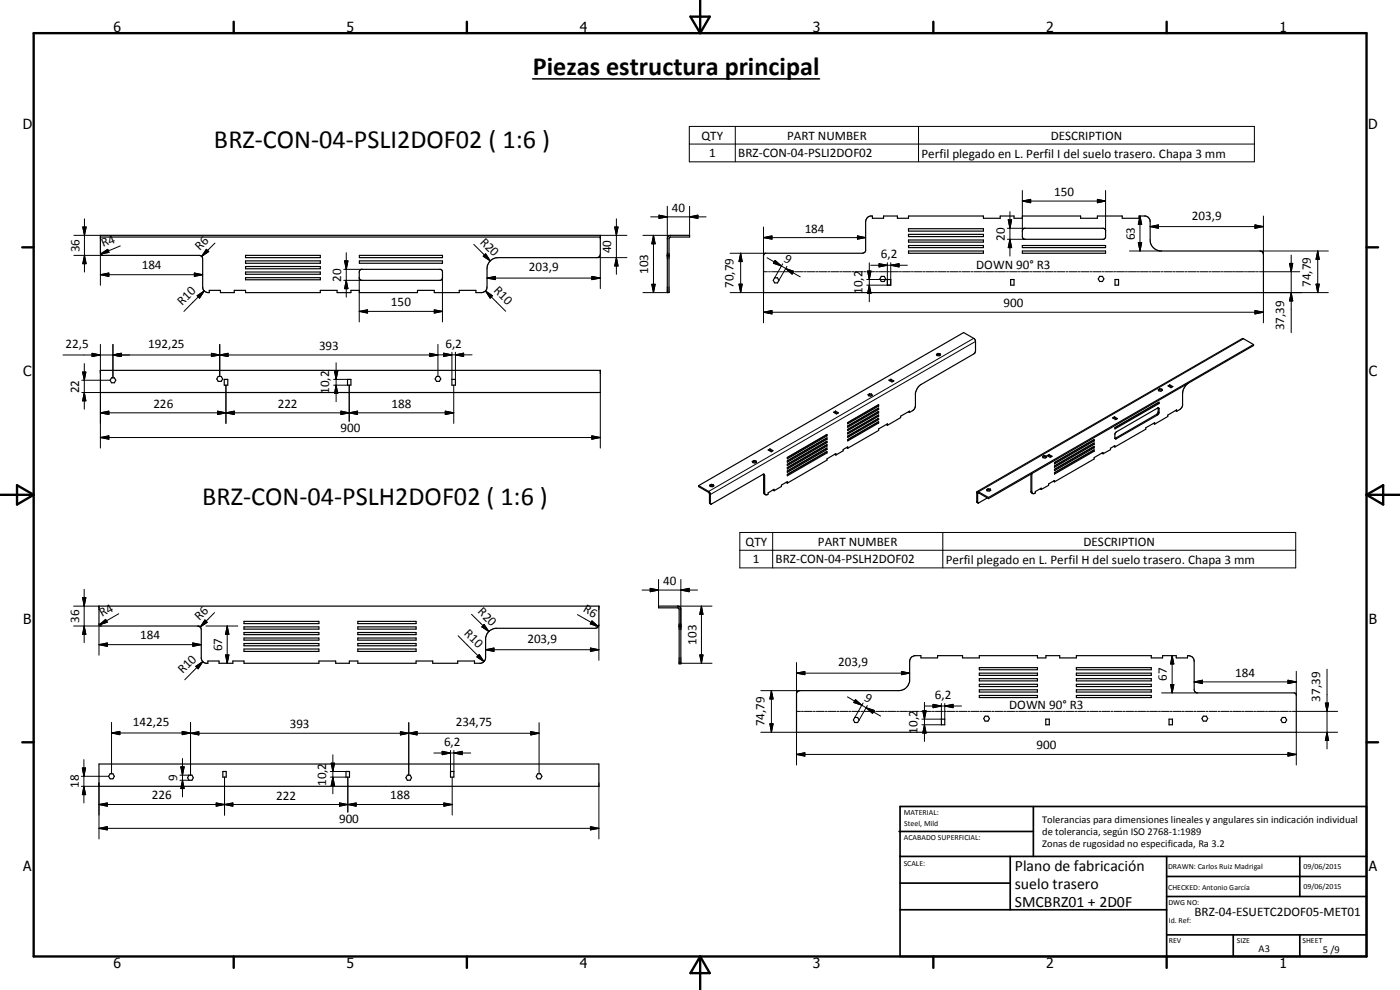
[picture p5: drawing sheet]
<svg xmlns="http://www.w3.org/2000/svg" width="420mm" height="297mm" viewBox="0 0 420 297" stroke-linecap="round" stroke-linejoin="round" font-family="sans-serif">
<g fill="none" stroke="#000" stroke-width=".35">
<path d="M30.1 70.6h150.1v5.7l-.6 .9-30.1 .1a3.3 3.3 0 0 0-3.3 3.3v5.5a1.65 1.65 0 0 1-1.7 1.7h-1.7v-.7h-5v.7h-7.5v-.7h-5v.7h-17.4v-.7h-2.6v.7h-4.1v-.7h-5.1v.7h-22.4v-.7h-3.4v.7h-4.1v-.7h-3.4v.7a1.69 1.69 0 0 1-2-1.7v-8.5l-.4-.8-.6-.2h-29.2l-.5-.7zM30.1 71.1h150.1M73.7 76.6h22.4v.7h-22.4zM73.7 78.3h22.4v.7h-22.4zM73.7 80h22.4v.6h-22.4zM107.9 78.3h24.9v.7h-24.9zM107.9 76.6h24.9v.7h-24.9zM200.3 76.6h.5M200.5 71l.7-.4h5.8v.5h-5.8l-.3 .2-.1 16.5h-.5v-16.2zM229.5 76.1l29.5-.2 .6-.3 .2-.4v-8.7a1.76 1.76 0 0 1 2-1.7v.7h3.4v-.7h4.1v.7h3.4v-.7h22.4v.7h5.1v-.7h4.1v.7h2.5v-.7h17.5v.7h5v-.7h7.5v.7h5v-.7h2a1.8 1.8 0 0 1 1.4 1.7v5.5a3.4 3.4 0 0 0 2.9 3.3h30.1l.6 .2 .4 .8v11.5h-150.1v-11.2zM272.7 68.6h22.4v.7h-22.4zM272.7 70.3h22.4v.7h-22.4z"/>
<path d="M272.7 72h22.4v.6h-22.4zM272.7 73.7h22.4v.6h-22.4zM272.7 75.3h22.4v.7h-22.4zM306.8 73.7h25v.6h-25zM306.8 75.3h25v.7h-25zM307 68.7l.4-.2h23.8l.6 .6v2.1l-.6 .6h-23.8l-.5-.4-.1-.4v-1.7zM73.7 81.6h22.4v.7h-22.4zM73.7 83.3h22.4v.6h-22.4zM107.9 81.2l.5-.4h23.8l.6 .6v2.1l-.6 .6h-23.8l-.5-.4-.1-.4zM232.5 83.4h.8l.5 .7-.5 .8h-.8l-.4-.8zM264.5 82.9h.9l.4 .8-.4 .8h-.9l-.4-.8zM266.3 83.9h1v1.7h-1z"/>
<path d="M303.3 83.9h1v1.7h-1zM330 82.9h.9l.4 .8-.4 .8h-.9l-.4-.8zM334.6 83.9h1.1v1.7h-1.1zM30.1 111.1h150.1v6.7h-150.1zM33.5 113.4h.8l.4 .7-.4 .8h-.8l-.4-.8zM65.5 112.9h.9l.4 .8-.4 .7h-.9l-.4-.7zM67.3 113.8h1.1v1.8h-1.1zM104.3 113.8h1v1.8h-1zM131 112.9h.9l.4 .8-.4 .7h-.9l-.4-.7zM135.6 113.8h1.1v1.8h-1.1zM261 118.2h.6M261 118.2v.2"/>
<path d="M261 118.4l.6 .1M261 118.2l-.5 .2 .2 .3 .6 .2 .5-.3-.2-.4M261 118.4l-.4 .3M261.6 118.2v.3M261.6 118.5l.1 .2M266.8 114.1l.6-.3 .9 .5-.6 .3zM267.4 113.8v.3M267.4 114.1l.6 .4M267.4 114.1l-.4 .2M281.5 106l.6 .1M281.5 106v.3M281.5 106.3l.6 .1"/>
<path d="M281.5 106l-.5 .3 .2 .4 .6 .1 .5-.3-.2-.4M281.5 106.3l-.4 .3M282.1 106.1v.3M282.1 106.4l.1 .2M348.1 116.6l-.5 .3 .2 .4 .6 .1 .5-.3-.2-.3M348.1 116.6l.6 .2M348.1 116.6v.4M348.1 117l.6 .1M348.1 117l-.4 .1M348.7 116.8v.3M348.7 117.1v.1M350.6 115.8l.5-.3 .9 .5-.6 .3z"/>
<path d="M351.1 115.5v.3M351.1 115.8l.6 .3M351.1 115.8l-.3 .2M356.7 114.9a4.2 4.2 0 0 0-1.8 3.1v3.8l-.7 1-1.1 .6M376.2 103.4l-79.5 45.9M376.2 103.4l-3.1-1.8h-.3l-79.5 45.9M376.2 103.4v.3l-79.5 45.9M226.2 138.2l-.4 .3 .2 .3 .6 .1 .4-.3-.1-.3M226.2 138.2l.7 .1M226.2 138.2v.3M226.2 138.5l.7 .1M226.2 138.5l-.3 .2"/>
<path d="M226.9 138.3v.3M226.9 138.6v.1M230.5 135l.6-.3 .9 .5-.5 .4zM231.1 134.7v.3M231.1 135l.6 .4M231.1 135l-.3 .2M236.3 138.3l11.9-6.9v.4l-11.9 6.9zM236.3 137.2l11.9-6.9v.5l-11.9 6.9zM236.3 139.3l11.9-6.9v.4l-11.9 6.9zM247.9 131.6l-11.6 6.7M247.9 132.6l-11.6 6.8M247.9 130.5v.1"/>
<path d="M247.9 131.5v.1M247.9 132.5v.1M247.9 133.6h.1M247.9 134.6v.1M247.9 135.6v.1M247.9 134.7l.3 .2M247.9 134.7l-11.6 6.7M247.9 132.6l.3 .2M247.9 130.6l.3 .2M247.9 130.6l-11.6 6.7M247.9 131.6l.3 .2M247.9 133.6l.3 .2"/>
<path d="M247.9 133.6l-11.6 6.8M247.9 135.7l.3 .2M247.9 135.7l-11.6 6.7M250.2 123.7l.5-.3 .9 .5-.5 .3zM250.6 136.3l.3 .2M250.7 123.4v.3M250.7 123.7l.7 .3M250.7 123.7l-.3 .1M250.9 136.5v-.4l-2.7 1.6v.3l-11.9 6.9M254.2 134.2l.2 .3M254.4 134.5v-.4l-1.3 .8v.4l-2.2 1.2M254.4 126.8l9.3-5.4v.4l-9.3 5.4z"/>
<path d="M254.4 127.8l9.3-5.4v.5l-9.3 5.3zM254.4 128.8l9.3-5.4v.5l-9.3 5.3zM254.4 129.8l9.3-5.3v.4l-9.3 5.3zM254.4 130.9l9.3-5.4v.4l-9.3 5.3zM254.4 131.9l9.3-5.4v.4l-9.3 5.4zM263.4 121.7l-9 5.2M263.4 121.6v.1M263.4 122.6v.1M263.4 123.6v.1M263.4 124.6v.2M263.4 125.6v.2M263.4 126.7v.1"/>
<path d="M263.4 125.8l.3 .1M263.4 125.8l-9 5.1M263.4 123.7l.3 .2M263.4 123.7l-9 5.2M263.4 121.7l.3 .1M263.4 122.7l.3 .2M263.4 122.7l-9 5.2M263.4 124.8l.3 .1M263.4 124.8l-9 5.1M263.4 126.8l.3 .1M263.4 126.8l-9 5.2M266.1 127.3l.2 .3"/>
<path d="M266.3 127.6v-.4l-2.6 1.5v.5l-9.3 5.3M272.7 123.5l.3 .2M273 123.7l1.2-.7 .4-.7 .1-4.3a4.2 4.2 0 0 1 1.8-2.7l15.9-9.2 .4-.8v-2.9l-.4-.8-3.2-1.8-79.5 45.9M273 123.7v-.3l-2.7 1.5v.4l-4 2.3M313.3 136.7l-.4 .2 .1 .4 .6 .2 .5-.3-.2-.4M313.3 136.7l.6 .1M313.3 136.7v.3M313.3 137l.6 .1M313.3 137l-.3 .2M313.9 136.8v.3M313.9 137.1l.1 .1M314.3 136.7l.5-.3 1 .5-.6 .3z"/>
<path d="M314.8 136.4v.3M314.8 136.7l.7 .4M314.8 136.7l-.3 .2M316.5 138.8l11.9-6.9v.4l-11.9 6.9zM316.5 139.8l11.9-6.9v.4l-11.9 6.9zM328.1 132v.1M328.1 133.1h.1M328.1 134.1v.1M328.1 135.1v.1M328.1 134.2l.3 .2M328.1 134.2l-11.6 6.7M328.1 132.1l.3 .2"/>
<path d="M328.1 132.1l-11.6 6.8M328.1 133.1l.3 .2M328.1 133.1l-11.6 6.8M328.1 135.2l.3 .2M328.1 135.2l-11.6 6.7M330.8 135.9l.2 .2M331 136.1v-.3l-2.6 1.5v.4l-11.9 6.9M333.9 125.4l.6-.3 .9 .5-.6 .3zM334.3 133.9l.3 .2M334.5 125.1v.2M334.5 125.3l.6 .4M334.5 125.3l-.3 .2"/>
<path d="M334.6 128.3l13.2-7.7v.5l-13.2 7.6zM334.6 134.1v-.4l-1.3 .8v.4l-2.3 1.2M346.3 127l.2 .3M346.5 127.3v-.5l-2.6 1.6v.4l-9.3 5.3M347.5 122.4l-12.6 7.3-.3 .5v1.3M347.5 122.4l.3 .1v1.2l-.4 .8-12.5 7.2-.3-.2M347.5 122.4l.1 1.2-.4 .6-12.6 7.3M347.6 120.8v.1M347.6 120.9l.2 .2M347.6 120.9l-13 7.5M352.9 123.1l.2 .3M353.1 123.4v-.4l-2.6 1.5v.5l-4 2.3"/>
<path d="M209.7 145.7l3.4 2.1 .1 3.2 .2 .3 15.9-9 .2 .4v5.3l.2 .4M209.7 145.7v.3l3.2 2v3l.4 .3M213.4 145.3l.7 .1M213.4 145.3v.3M213.4 145.6l.7 .1M213.4 145.3l-.4 .3 .1 .4h.7l.4-.2-.1-.4M213.4 145.6l-.3 .2M214.1 145.4v.3M214.1 145.7v.1M229.1 142.3l.1 5.4 .2 .5 .3 .2M232.1 147l.2 .2M232.3 147.2v-.4l-1.8 1.1v.4l-.3 .2-.5-.1"/>
<path d="M236 144.7l.3 .2M236.3 144.9v-.4l-1.8 1v.5l-2.2 1.2M236.3 140.3l11.9-6.9v.4l-11.9 6.9zM236.3 141.3l11.9-6.9v.5l-11.9 6.8zM236.3 142.3l11.9-6.8v.4l-11.9 6.8zM293.3 147.5l-.2 3.1 .4 .3M293.3 147.5l3.4 1.8M296.3 149.4l-2.8 1.5M296.5 146.6l-.4 .3 .1 .4 .7 .1 .4-.3-.1-.4M296.5 146.6l.7 .1M296.5 146.6v.3M296.5 146.9l.7 .2"/>
<path d="M296.5 146.9l-.3 .3M296.7 149.6l-3.2-1.8v3.1M296.7 149.3v.3M297.2 146.7v.4M297.2 147.1v.1M309.4 142.2v5.3l.5 .6M309.7 142.1v5.6l.2 .4M312.2 146.6l.3 .3M312.5 146.9v-.4l-1.8 1v.4l-.8 .2M316.2 144.3l.3 .3M316.5 140.8l11.9-6.9v.5l-11.9 6.8zM316.5 141.8l11.9-6.8v.4l-11.9 6.8z"/>
<path d="M316.5 144.6v-.4l-1.8 1v.4l-2.2 1.3M29.7 181.9h150v5.6l-.3 .8-.5 .2h-30.3a3.5 3.5 0 0 0-2.9 2.9v6a1.8 1.8 0 0 1-1.4 1.6h-1.9v-.7h-5v.7h-7.5v-.7h-5v.7h-17.5v-.7h-2.6v.7h-4.1v-.7h-5v.7h-22.5v-.7h-3.3v.7h-4.2v-.7h-3.3v.7a1.73 1.73 0 0 1-2-1.4v-8.8l-.1-.4-.5-.4-29.6-.2-.5-.6zM73.2 186.4h22.5v.7h-22.5zM73.2 188.1h22.5v.7h-22.5zM73.2 189.8h22.5v.6h-22.5zM73.2 191.4h22.5v.7h-22.5zM73.2 193.1h22.5v.7h-22.5zM73.2 194.7h22.5v.8h-22.5zM107.4 186.4h17.5v.7h-17.5zM107.4 188.1h17.5v.7h-17.5zM107.4 189.8h17.5v.6h-17.5zM107.4 191.4h17.5v.7h-17.5z"/>
<path d="M107.4 193.1h17.5v.7h-17.5zM107.4 194.7h17.5v.8h-17.5zM197.6 181.9h5.9l.7 .5 .1 16.6h-.5l-.1-16.5-.2-.1h-5.9zM203.8 187.8h.5M239.3 207.6l.8-.4h29.6a3.3 3.3 0 0 0 3.3-2.9v-5.9a1.73 1.73 0 0 1 1.7-1.7h1.7v.7h5v-.7h7.5v.7h5v-.7h17.5v.7h2.5v-.7h4.1v.7h5v-.7h22.5v.7h3.4v-.7h4.1v.7h3.4v-.7a1.69 1.69 0 0 1 2 1.7v8.5l.3 .8 .4 .2h29.4l.3 .2 .2 .3v11.3h-150v-11.7zM256.5 215.3h.9l.4 .7-.4 .8h-.9l-.4-.8zM282.5 215.8h1v1.7h-1zM293.9 202h17.5v.6h-17.5zM293.9 205.3h17.5v.7h-17.5zM293.9 208.7h17.5v.6h-17.5zM293.9 200.3h17.5v.7h-17.5zM293.9 203.6h17.5v.7h-17.5z"/>
<path d="M293.9 207h17.5v.6h-17.5zM295.6 214.9h.9l.5 .7-.5 .8h-.9l-.4-.8zM313.8 215.8h1.1v1.7h-1.1zM323 200.3h22.5v.7h-22.5zM323 202h22.5v.6h-22.5zM323 203.6h22.5v.7h-22.5zM323 205.3h22.5v.7h-22.5zM323 207h22.5v.6h-22.5zM323 208.7h22.5v.6h-22.5zM350.8 215.8h1.1v1.7h-1.1zM361.1 214.9h.9l.4 .7-.4 .8h-.9l-.4-.8zM384.8 215.3h.9l.5 .7-.5 .8h-.9l-.4-.8z"/>
<path d="M29.7 229.2h150v6.7h-150zM33.1 232.2h.8l.4 .7-.4 .8h-.8l-.5-.8zM56.7 232.6h.9l.4 .7-.4 .8h-.9l-.4-.8zM66.9 231.5h1v1.7h-1zM103.8 231.5h1.1v1.7h-1.1zM122.2 232.6h.9l.4 .7-.4 .8h-.9l-.4-.8zM135.2 231.5h1v1.7h-1zM161.4 232.2h.8l.4 .7-.4 .8h-.8l-.5-.8z"/>
</g>
<g fill="#000">
<circle cx="200.3" cy="76.6" r=".18"/>
<circle cx="200.8" cy="76.6" r=".18"/>
<circle cx="30.1" cy="111.1" r=".18"/>
<circle cx="180.2" cy="111.1" r=".18"/>
<circle cx="29.7" cy="181.9" r=".18"/>
<circle cx="179.7" cy="181.9" r=".18"/>
<circle cx="203.8" cy="187.8" r=".18"/>
<circle cx="203.8" cy="199" r=".18"/>
<circle cx="204.3" cy="187.8" r=".18"/>
<circle cx="204.3" cy="199" r=".18"/>
</g>
<g fill="none" stroke="#000" stroke-width=".3">
<path d="M206.9 37.9h169.6v10.7h-169.6zM220.7 37.9v10.7M275.7 37.9v10.7M206.9 43.2h169.6M306.8 57.1v12.2M329.3 59.8l2.5 .5-2.5 .5zM331.8 57.1v12.2M22.2 70.6h7.9M22.2 76.6h8.3M24.8 68.1h1.1l-.6 2.5zM25.3 76.6l.6 2.5h-1.1zM25.3 65.7v15.9"/>
<path d="M30.1 75.9v9.7M30.2 76.2l2.1-1.4 .4 .9zM30.8 75.9h.1M32.5 75.3l-2.3 .9M36.1 73.8l-5.3 2.1M61.9 74.8l.7 .7-2.1 1.4zM64.5 72.9l-4 4M103.4 78.3h1l-.5 2.5zM103.9 75.8v13.4M142.2 73.3l4.9 5M145 76.9l.7-.7 1.4 2.1zM145.7 76.2l1.4 2.1-2.1-1.4z"/>
<path d="M179.1 77.3h9.1M180.2 70.6h8M180.2 76.7v9.9M184.5 68.1h1l-.5 2.5zM185 77.3l.5 2.5h-1zM185 65.7v16.6M192.9 70.6h8.3M195.3 65.1h16.6M196.1 70.6l.5 2.6h-1zM196.1 70.6v17.2M197.8 64.6l2.5 .5-2.5 .4zM200.3 61.9v9.7"/>
<path d="M207 65.1l2.5-.5v.9zM207 61.9v8.7M219.1 76h10.7M222.3 76l.4 2.5h-.9zM222.3 76v11.8M229.1 71.3l2.6-.5v1zM229.1 68.1v8.5M229.1 71.3h30.7M230.2 77.3l4.3 2.5M232.6 78.1l1.9 1.7-2.4-.8zM234.5 79.8l1.3 .8M234.9 79.2l-2.4 4.2"/>
<path d="M236.2 79.9l-2.4 4.2M257.3 70.8l2.5 .5-2.5 .5zM260.9 78.9v11.7M261.3 79.6h11M263.8 79.1l2.5 .5-2.5 .5zM266.3 78.8v6.8M267.3 79.6l2.5-.5v1zM267.3 78.8v6.8h-7.2M302.3 71.8h5.4M302.3 68.5h5.4M302.6 66h1l-.5 2.5zM303.1 71.8l.5 2.5h-1z"/>
<path d="M303.1 63.5v13.3M306.8 60.3l2.5-.5v1zM306.8 60.3h25M339 75.3h9.5M341.6 72.8h1l-.5 2.5zM342.1 64.8l.5 2.5h-1zM342.1 64.8v10.5M345.2 68l2.5-.5v1zM345.2 68h34M376.6 67.5l2.6 .5-2.6 .5zM378.2 75.3h20.4M379.2 64.8v11.5"/>
<path d="M387 79h1l-.5 2.5zM387.5 76.5v23.3M395.5 75.3l.4 2.5h-.9zM395.5 75.3v12.5M30.1 82.4l2.6-.5v1zM30.1 82.4h30.7M58.3 81.9l2.5 .5-2.5 .5zM59.2 88.7l2.1-1.4-1.4 2.2zM61.3 87.3l-6.1 6.1M103.2 84.1h5.5M103.2 80.8h5.5M103.9 84.1l.5 2.5h-1z"/>
<path d="M107.8 93.4l2.5-.4v.9zM107.8 93.4h25M107.8 83.3v13.3M130.3 93l2.5 .4-2.5 .5zM132.8 83.3v13.3M145.7 87.3l2.1 1.4-.7 .8zM145.7 87.3l6.1 6.1M146.2 83.4l2.5-.5v1zM146.2 83.4h34M177.6 82.9l2.6 .5-2.6 .5zM192.9 87.8h7.4M195.6 85.3h1l-.5 2.5z"/>
<path d="M219.1 87.8h10v9.1M221.8 85.3h.9l-.4 2.5zM229.1 93.7l2.6-.5v1zM229.1 81.5h1.2M229.1 93.7h150.1M230.7 81.5h.5M231.6 81.5h2.3M234.2 81.5h.6M235.1 81.5h2.4M235.8 80.6l2.4 .8-.5 .9zM235.8 80.6l4.3 2.5M237.8 81.5h.6"/>
<path d="M238.7 81.5h2.4M241.4 81.5h.6M242.3 81.5h2.3M244.9 81.5h.6M245.8 81.5h2.4M248.5 81.5h.6M249.4 81.5h2.4M252 81.5h.7M252.9 81.5h2.4M255.6 81.5h.6M256.5 81.5h2.4M259.2 81.5h.6"/>
<path d="M260.1 81.5h2.4M260.1 83.9h7.2M260.4 81.3h1l-.5 2.6zM260.9 85.6l.5 2.5h-1zM262.8 81.5h.6M263.7 81.5h2.4M266.3 81.5h.6M267.2 81.5h2.5M269.9 81.5h.6M270.8 81.5h2.4M273.5 81.5h.6M274.4 81.5h2.4"/>
<path d="M277.1 81.5h.6M277.9 81.5h2.4M280.6 81.5h.7M281.5 81.5h2.4M284.2 81.5h.6M285.1 81.5h2.4M287.8 81.5h.6M288.7 81.5h2.3M291.4 81.5h.5M292.3 81.5h2.3M294.9 81.5h.6M295.8 81.5h2.4"/>
<path d="M298.5 81.5h.6M299.4 81.5h2.4M302.1 81.5h.6M303 81.5h2.3M305.6 81.5h.6M306.5 81.5h2.4M309.2 81.5h.6M310.1 81.5h2.4M312.8 81.5h.6M313.7 81.5h2.3M316.3 81.5h.6M317.2 81.5h2.4"/>
<path d="M319.9 81.5h.6M320.8 81.5h2.4M323.5 81.5h.6M324.4 81.5h2.4M327.1 81.5h.5M327.9 81.5h2.5M330.7 81.5h.5M331.5 81.5h2.4M334.2 81.5h.6M335.1 81.5h2.4M337.8 81.5h.6M338.7 81.5h2.4"/>
<path d="M341.3 81.5h.7M342.3 81.5h2.3M344.9 81.5h.6M345.8 81.5h2.4M348.5 81.5h.6M349.4 81.5h2.4M352.1 81.5h.6M353 81.5h2.3M355.6 81.5h.6M356.5 81.5h2.4M359.2 81.5h.6M360.1 81.5h2.4"/>
<path d="M362.8 81.5h.6M363.7 81.5h2.3M366.3 81.5h.6M367.2 81.5h2.4M369.9 81.5h.6M370.8 81.5h2.4M373.5 81.5h.6M374.4 81.5h2.4M376.6 93.2l2.6 .5-2.6 .5zM377.1 81.5h.5M378 81.5h12.1M387.5 87.8l.5 2.5h-1z"/>
<path d="M395 85.3h.9l-.4 2.5zM398.6 87.8h-19.4v9.1M18.9 106.5h112.5M24.5 117.8h5.6v16.7M24.5 114.1h8.6M24.8 111.6h1l-.5 2.5zM25.3 117.8l.5 2.5h-1zM25.3 109.1v13.7M27.6 106l2.5 .5-2.5 .5zM30.1 103.3v8.8M33.9 106.5l2.5-.5v1zM33.9 103.3v10.1"/>
<path d="M63.4 106l2.5 .5-2.5 .5zM65.9 106.5l2.5-.5v1zM65.9 103.3v9.6M67.8 115.6v11.4M100.1 115.6h4.2M100.1 113.8h4.2M100.4 111.3h1l-.5 2.5zM100.9 115.6l.5 2.4h-1zM100.9 108.8v11.7M104.8 115.6v10.8M128.9 106l2.5 .5-2.5 .5zM130.6 106.5h11.1"/>
<path d="M131.4 103.3v9.6M133.1 106l2.5 .5-2.5 .5zM135.6 105.7v8.1M136.2 115.6v11.4M136.7 106.5l2.4-.5v1zM136.7 105.7v8.1M180.2 117.8v16.7M292.2 101.5l-79.5 45.9v.3M292.8 102.4l-79.6 46-.3-.2M373.2 101.6l-79.5 46v.3h-.6M30.1 131.3l2.6-.5v1zM30.1 123.9l2.6-.5v1z"/>
<path d="M30.1 131.3h150.1M30.1 123.9h106.1M65.3 123.4l2.5 .5-2.5 .5zM65.3 123.4l5 1v-1l-5 1zM67.8 123.9l2.5-.5v1zM102.3 123.4l2.5 .5-2.5 .5zM102.3 123.4l5 1v-1l-5 1zM104.8 123.9l2.5-.5v1zM133.6 123.4l2.6 .5-2.6 .5zM177.6 130.8l2.6 .5-2.6 .5zM334.8 131.5l.3 .1M347.1 124.3l.3 .2"/>
<path d="M347.6 122.6l.2 .1M347.6 123.6l.2 .1M212.9 150.9l.3 .1M222 159.8h166.9v10.6h-166.9zM229.2 142.5l.3 .2M229.2 147.7l.3 .2M231.9 159.8v10.6M282.9 159.8v10.6M293.1 150.5l.3 .2M309.4 147.4l.3 .1M309.5 142.2l.2 .1M24.8 179.3h1l-.5 2.6z"/>
<path d="M25.3 176.8v16M192.7 177h16.6M195.1 176.5l2.5 .5-2.5 .5zM197.6 173.9v8M204.3 177l2.5-.5v1zM204.3 173.9v14.9M222 165.1h166.9M22.1 181.9h7.6M22.1 187.8h8M25.3 187.8l.5 2.5h-1zM29.7 193.4l2.5-.5v1zM29.7 193.4h30.7"/>
<path d="M29.7 187.2v9.4M29.8 187.5l1.9-1.7 .5 .9zM30.4 187.2h.1M30.4 187.2l1.6-.9-2.2 1.2M35.6 184.1l-5.2 3.1M57.9 192.9l2.5 .5-2.5 .5zM58.7 199.9l2.2-1.4-1.4 2.2zM59.4 187.8h.5M60.9 198.5l-5.5 5.5M61.5 186l.7 .7-2.1 1.4zM61.8 187.8h9.6M64.4 183.8l-4.3 4.3"/>
<path d="M67.7 196.5h1l-.5 2.5zM68.2 187.8l.5 2.5h-1zM68.2 187.8v11.2M137.5 190.8l6.5 6.6M141.5 184.3l5.2 5.2M143.1 197.1l.7-.7 1.4 2.1zM143.5 196.8l1.7 1.7M143.8 196.4l1.4 2.1-2.1-1.4zM144 197.4h.1M145.3 187.4l1.4 2.1-2.1-1.4zM145.7 194.9l2.5-.5v1.1zM145.7 194.9h34"/>
<path d="M173.3 184.4l5.4 3.1M177.2 194.4l2.5 .5-2.5 .6zM177.7 186.3l1.9 1.7-2.4-.8zM178.7 187.5h.1M178.7 187.5l-1.3-.8 2.2 1.3M179.7 187.6v10.5M203.3 181.9h10.4M204.3 199h9.4M210 196.5h1l-.5 2.5zM210.5 181.9l.5 2.4h-1zM210.5 181.9v17.1M239 198.8v9.4"/>
<path d="M351.8 196.7l.5 2.5h-1zM351.8 196.7v11.2M33.5 219.9l2.5-.4v.9zM33.5 219.9h23.7M33.5 216.7v15.5M54.7 219.5l2.5 .4-2.5 .5zM57.2 216.7v15.9M120.2 219.5l2.5 .5-2.5 .5zM120.2 219.5v1l5-1v1zM122.7 216.8v15.8M159.3 219.5l2.5 .5-2.5 .5zM161.8 216.8v15.4"/>
<path d="M228.3 219.7h10.7v9.8M228.3 207.2h11.8M231 217.2h1l-.5 2.5zM231.5 207.2l.5 2.5h-1zM231.5 207.2v12.5M239 202l2.5-.5v.9zM239 213.4h1.2M239 202h34M240.5 213.4h.6M241.4 213.4h2.4M244.1 213.4h.6M245 213.4h2.4"/>
<path d="M247.7 213.4h.6M248.6 213.4h2.3M251.2 213.4h.6M252.1 213.4h2.4M254.3 209.1l4.3 2.5M254.8 213.4h.6M255.7 213.4h2.4M256.7 209.9l1.9 1.7-2.4-.8zM258.4 213.4h.6M258.6 211.6l1.3 .7M259 210.9l-2.5 4.4M259.3 213.4h2.4"/>
<path d="M259.9 212.3l2.5 .8-.5 .9zM259.9 212.3l4.4 2.5M260.3 211.7l-2.5 4.3M261.9 213.4h.6M262.8 213.4h2.4M265.5 213.4h.6M266.4 213.4h2.4M269.1 213.4h.6M270 213.4h2.4M270.5 201.5l2.5 .5-2.5 .4zM272.7 213.4h.6M273.6 213.4h2.3"/>
<path d="M276.3 213.4h.5M276.7 217.5h5.8M276.9 213.3h1l-.5 2.5zM277.1 213.4h2.4M277.4 217.5l.5 2.5h-1zM277.4 210.7v11.8M277.5 211.8h11.1M279.8 213.4h.6M280 211.3l2.5 .5-2.5 .5zM280.7 213.4h2.4M282.5 211.1v4.7h-5.8M283.4 213.4h.6"/>
<path d="M283.5 211.8l2.5-.5v1zM283.5 211.1v4.7M284.3 213.4h2.4M287 213.4h.6M287.9 213.4h2.3M290.5 213.4h.6M291.4 213.4h2.4M294.1 213.4h.6M295 213.4h2.4M297.7 213.4h.6M298.6 213.4h2.3M301.2 213.4h.6"/>
<path d="M302.1 213.4h2.4M304.8 213.4h.6M305.7 213.4h2.4M308.4 213.4h.6M309.3 213.4h2.3M311.9 213.4h.7M312.8 213.4h2.4M315.5 213.4h.6M316.4 213.4h2.4M319.1 213.4h.6M320 213.4h2.4M322.7 213.4h.5"/>
<path d="M323.5 213.4h2.5M326.3 213.4h.5M327.1 213.4h2.4M329.8 213.4h.6M330.7 213.4h2.4M333.4 213.4h.6M334.3 213.4h2.4M337 213.4h.6M337.9 213.4h2.3M340.5 213.4h.6M341.4 213.4h2.4M344.1 213.4h.6"/>
<path d="M345 213.4h2.4M347.7 213.4h.6M348.6 213.4h2.3M348.6 207.9h10.8M351.2 213.4h.6M351.3 205.4h1l-.5 2.5zM352.1 213.4h2.4M354.8 213.4h.6M355.7 213.4h2.4M358.4 204.6l2.5-.5v1zM358.4 213.4h.6M358.4 204.6h30.6"/>
<path d="M359.3 213.4h2.3M362 213.4h.5M362.9 213.4h2.3M365.5 213.4h.6M366.4 213.4h2.4M369.1 213.4h.6M370 213.4h2.4M372.6 213.4h.7M373.6 213.4h2.4M376.2 213.4h.6M377.1 213.4h2.4M379.8 213.4h.6"/>
<path d="M380.7 213.4h2.4M383.4 213.4h.6M384.2 213.4h2.5M386.5 204.1l2.5 .5-2.5 .5zM387 213.4h.6M387.8 213.4h13.6M389 201.4v7.2M397.8 210.9h.9l-.4 2.5zM398.3 219.7l.4 2.5h-.9zM398.3 200.8v23.9M401.4 219.7h-12.4v9.8M24.4 235.9h5.3"/>
<path d="M24.4 232.9h8.2M24.7 230.4h1l-.5 2.5zM25.2 235.9l.5 2.5h-1zM25.2 227.9v13M29.7 234.9v16.8M54 232.6h2.7M54 234.1h2.7M54.3 230.1h1l-.5 2.5zM54.8 234.1l.5 2.5h-1zM54.8 227.6v11.5M57.2 220l2.5-.5v1zM57.2 220h104.6"/>
<path d="M67.4 233.2v11.4M99.1 233.2h4.7M99.1 231.5h4.7M99.4 229h1l-.5 2.5zM99.9 233.2l.5 2.5h-1zM99.9 226.5v11.7M104.4 233.2v10.5M122.7 220l2.5-.5v1zM130.2 225.9h11.1M132.7 225.4l2.5 .5-2.5 .5zM135.2 225.2v6.3M135.7 233.2v11.4"/>
<path d="M136.2 225.9l2.5-.5v1zM136.2 225.2v6.3M179.7 235.9v15.8M239 226.4l2.5-.6v1.1zM239 226.4h150M386.5 225.8l2.5 .6-2.5 .5zM29.7 248.5l2.5-.5v1zM29.7 241.4l2.5-.5v1zM29.7 248.5h150M29.7 241.4h106M64.9 240.9l2.5 .5-2.5 .5zM67.4 241.4l2.5-.5v1z"/>
<path d="M101.9 240.9l2.5 .5-2.5 .5zM104.4 241.4l2.5-.5v1zM133.2 240.9l2.5 .5-2.5 .5zM177.2 248l2.5 .5-2.5 .5z"/>
</g>
<g fill="none" stroke="#000" stroke-width=".71">
<path d="M10.1 9.9h400v277.1h-400zM70.1 6.5v3.4M140.1 6.5v3.4M207.2 5h5.8l-2.9 4.9zM210.1 0v9.9M280.1 6.5v3.4M350.1 6.5v3.4M6.7 74.2h3.4M410.1 74.2h3.5M.1 148.5h10M5.1 145.6l5 2.9-5 2.9zM410.1 148.5h10"/>
<path d="M410.1 148.5l5-2.9v5.8zM6.7 222.7h3.4M410.1 222.7h3.5M70.1 287v3.4M140.1 287v3.4M210.1 287v10M210.1 287l2.9 5h-5.8zM280.1 287v3.4M350.1 287v3.4"/>
</g>
<g fill="none" stroke="#000" stroke-width=".51">
<path d="M269.8 249.5h40.3M270.1 242h140v45h-140zM270.1 257h140M303.2 257v16M310.1 242v15M350.1 257v30M390.1 257v12M270.1 265h33.1M270.1 273h80M350.1 269h60M350.1 263h60M350.1 280.5h60"/>
<path d="M370.1 280.5v6.5M390.1 280.5v6.5"/>
</g>
<path d="M159.8 23.7h86.1" fill="none" stroke="#000" stroke-width=".46"/>
<g fill="#000">
<path d="M306.8 60.3l2.5-.5v1zM24.8 68.1h1.1l-.6 2.5zM25.3 76.6l.6 2.5h-1.1zM30.2 76.2l2.1-1.4 .4 .9zM61.9 74.8l.7 .7-2.1 1.4zM103.4 78.3h1l-.5 2.5zM145.7 76.2l1.4 2.1-2.1-1.4zM184.5 68.1h1l-.5 2.5zM185 77.3l.5 2.5h-1zM196.1 70.6l.5 2.6h-1zM197.8 64.6l2.5 .5-2.5 .4zM207 65.1l2.5-.5v.9z"/>
<path d="M222.3 76l.4 2.5h-.9zM229.1 71.3l2.6-.5v1zM232.6 78.1l1.9 1.7-2.4-.8zM257.3 70.8l2.5 .5-2.5 .5zM267.3 79.6l2.5-.5v1zM302.6 66h1l-.5 2.5zM303.1 71.8l.5 2.5h-1zM329.3 59.8l2.5 .5-2.5 .5zM341.6 72.8h1l-.5 2.5zM342.1 64.8l.5 2.5h-1zM345.2 68l2.5-.5v1zM376.6 67.5l2.6 .5-2.6 .5z"/>
<path d="M387 79h1l-.5 2.5zM395.5 75.3l.4 2.5h-.9zM30.1 82.4l2.6-.5v1zM58.3 81.9l2.5 .5-2.5 .5zM59.2 88.7l2.1-1.4-1.4 2.2zM103.9 84.1l.5 2.5h-1zM107.8 93.4l2.5-.4v.9zM130.3 93l2.5 .4-2.5 .5zM145.7 87.3l2.1 1.4-.7 .8zM146.2 83.4l2.5-.5v1zM177.6 82.9l2.6 .5-2.6 .5zM195.6 85.3h1l-.5 2.5z"/>
<path d="M221.8 85.3h.9l-.4 2.5zM229.1 93.7l2.6-.5v1zM235.8 80.6l2.4 .8-.5 .9zM260.4 81.3h1l-.5 2.6zM260.9 85.6l.5 2.5h-1zM263.8 79.1l2.5 .5-2.5 .5zM376.6 93.2l2.6 .5-2.6 .5zM387.5 87.8l.5 2.5h-1zM395 85.3h.9l-.4 2.5zM24.8 111.6h1l-.5 2.5zM27.6 106l2.5 .5-2.5 .5zM33.9 106.5l2.5-.5v1z"/>
<path d="M63.4 106l2.5 .5-2.5 .5zM65.9 106.5l2.5-.5v1zM100.4 111.3h1l-.5 2.5zM100.9 115.6l.5 2.4h-1zM128.9 106l2.5 .5-2.5 .5zM133.1 106l2.5 .5-2.5 .5zM136.7 106.5l2.4-.5v1zM25.3 117.8l.5 2.5h-1zM30.1 131.3l2.6-.5v1zM30.1 123.9l2.6-.5v1zM65.3 123.4l2.5 .5-2.5 .5zM67.8 123.9l2.5-.5v1z"/>
<path d="M102.3 123.4l2.5 .5-2.5 .5zM104.8 123.9l2.5-.5v1zM133.6 123.4l2.6 .5-2.6 .5zM177.6 130.8l2.6 .5-2.6 .5zM24.8 179.3h1l-.5 2.6zM195.1 176.5l2.5 .5-2.5 .5zM204.3 177l2.5-.5v1zM25.3 187.8l.5 2.5h-1zM29.8 187.5l1.9-1.7 .5 .9zM29.7 193.4l2.5-.5v1zM57.9 192.9l2.5 .5-2.5 .5zM61.5 186l.7 .7-2.1 1.4z"/>
<path d="M67.7 196.5h1l-.5 2.5zM68.2 187.8l.5 2.5h-1zM143.8 196.4l1.4 2.1-2.1-1.4zM145.3 187.4l1.4 2.1-2.1-1.4zM145.7 194.9l2.5-.5v1.1zM177.7 186.3l1.9 1.7-2.4-.8zM177.2 194.4l2.5 .5-2.5 .6zM210 196.5h1l-.5 2.5zM210.5 181.9l.5 2.4h-1zM351.8 196.7l.5 2.5h-1zM33.5 219.9l2.5-.4v.9zM58.7 199.9l2.2-1.4-1.4 2.2z"/>
<path d="M57.2 220l2.5-.5v1zM122.7 220l2.5-.5v1zM231 217.2h1l-.5 2.5zM231.5 207.2l.5 2.5h-1zM239 202l2.5-.5v.9zM256.7 209.9l1.9 1.7-2.4-.8zM259.9 212.3l2.5 .8-.5 .9zM270.5 201.5l2.5 .5-2.5 .4zM276.9 213.3h1l-.5 2.5zM277.4 217.5l.5 2.5h-1zM280 211.3l2.5 .5-2.5 .5zM283.5 211.8l2.5-.5v1z"/>
<path d="M351.3 205.4h1l-.5 2.5zM358.4 204.6l2.5-.5v1zM386.5 204.1l2.5 .5-2.5 .5zM397.8 210.9h.9l-.4 2.5zM24.7 230.4h1l-.5 2.5zM25.2 235.9l.5 2.5h-1zM54.3 230.1h1l-.5 2.5zM54.7 219.5l2.5 .4-2.5 .5zM54.8 234.1l.5 2.5h-1zM99.4 229h1l-.5 2.5zM99.9 233.2l.5 2.5h-1zM120.2 219.5l2.5 .5-2.5 .5z"/>
<path d="M132.7 225.4l2.5 .5-2.5 .5zM136.2 225.9l2.5-.5v1zM159.3 219.5l2.5 .5-2.5 .5zM239 226.4l2.5-.6v1.1zM386.5 225.8l2.5 .6-2.5 .5zM398.3 219.7l.4 2.5h-.9zM29.7 248.5l2.5-.5v1zM29.7 241.4l2.5-.5v1zM64.9 240.9l2.5 .5-2.5 .5zM67.4 241.4l2.5-.5v1zM101.9 240.9l2.5 .5-2.5 .5zM104.4 241.4l2.5-.5v1z"/>
<path d="M133.2 240.9l2.5 .5-2.5 .5zM177.2 248l2.5 .5-2.5 .5z"/>
</g>
<g font-size="7.9">
<text x="159.9" y="22.6">Piezas estructura principal</text>
<text x="64.2" y="44.4">BRZ-CON-04-PSLI2DOF02 ( 1:6 )</text>
<text x="60.7" y="151.6">BRZ-CON-04-PSLH2DOF02 ( 1:6 )</text>
</g>
<g font-size="4.7">
<text x="304.6" y="261.2">Plano de fabricación</text>
<text x="304.6" y="266.6">suelo trasero</text>
<text x="304.6" y="272">SMCBRZ01 + 2D0F</text>
</g>
<g font-size="4.2">
<text x="34" y="9.6">6</text>
<text x="104" y="9.6">5</text>
<text x="174" y="9.6">4</text>
<text x="244" y="9.6">3</text>
<text x="314" y="9.6">2</text>
<text x="384" y="9.6">1</text>
<text x="6.8" y="38.7">D</text>
<text x="410.6" y="38.7">D</text>
<text x="7" y="112.9">C</text>
<text x="410.8" y="112.9">C</text>
<text x="7" y="187.1">B</text>
<text x="410.8" y="187.1">B</text>
<text x="7" y="261.4">A</text>
<text x="410.8" y="261.4">A</text>
<text x="34" y="290.4">6</text>
<text x="104" y="290.4">5</text>
<text x="174" y="290.4">4</text>
<text x="244" y="290.4">3</text>
<text x="314" y="290.4">2</text>
<text x="384" y="290.4">1</text>
</g>
<g font-size="3.9">
<text x="210.6" y="41.9">QTY</text>
<text x="236.2" y="41.9">PART NUMBER</text>
<text x="315.3" y="41.9">DESCRIPTION</text>
<text x="212.8" y="47.2">1</text>
<text x="221.6" y="47.2">BRZ-CON-04-PSLI2DOF02</text>
<text x="276.6" y="47.3">Perfil plegado en L. Perfil I del suelo trasero. Chapa 3 mm</text>
<text x="316.3" y="58.8">150</text>
<text x="201.6" y="63.5">40</text>
<text x="357.7" y="66">203,9</text>
<text x="241.5" y="69.8">184</text>
<text x="23.8" y="75.6" transform="rotate(-90 23.8 75.6)">36</text>
<text x="31" y="74.3" transform="rotate(-22 31 74.3)">R4</text>
<text x="59.9" y="75.4" transform="rotate(-45 59.9 75.4)">R6</text>
<text x="143.9" y="72.8" transform="rotate(45 143.9 72.8)">R20</text>
<text x="183.5" y="76" transform="rotate(-90 183.5 76)">40</text>
<text x="264.4" y="77.6">6,2</text>
<text x="301.6" y="72.2" transform="rotate(-90 301.6 72.2)">20</text>
<text x="340.6" y="72.1" transform="rotate(-90 340.6 72.1)">63</text>
<text x="42.5" y="80.9">184</text>
<text x="158.7" y="81.4">203,9</text>
<text x="194.6" y="82.3" transform="rotate(-90 194.6 82.3)">103</text>
<text x="235.1" y="78.4" transform="rotate(30 235.1 78.4)">9</text>
<text x="293" y="80.8">DOWN 90° R3</text>
<text x="102.4" y="84.5" transform="rotate(-90 102.4 84.5)">20</text>
<text x="148" y="87.5" transform="rotate(45 148 87.5)">R10</text>
<text x="220.2" y="86.4" transform="rotate(-90 220.2 86.4)">70,79</text>
<text x="258.8" y="88.2" transform="rotate(-90 258.8 88.2)">10,2</text>
<text x="393.4" y="86.1" transform="rotate(-90 393.4 86.1)">74,79</text>
<text x="54.6" y="91.8" transform="rotate(-45 54.6 91.8)">R10</text>
<text x="117.3" y="91.9">150</text>
<text x="301.1" y="92.2">900</text>
<text x="385.4" y="99.1" transform="rotate(-90 385.4 99.1)">37,39</text>
<text x="19.7" y="104.4">22,5</text>
<text x="44.5" y="104.4">192,25</text>
<text x="95.7" y="105">393</text>
<text x="133.7" y="104.4">6,2</text>
<text x="23.8" y="117.9" transform="rotate(-90 23.8 117.9)">22</text>
<text x="98.8" y="118.2" transform="rotate(-90 98.8 118.2)">10,2</text>
<text x="46" y="122.3">226</text>
<text x="83.3" y="122.4">222</text>
<text x="117.5" y="122.3">188</text>
<text x="102.2" y="129.8">900</text>
<text x="223.7" y="163.7">QTY</text>
<text x="245.5" y="163.7">PART NUMBER</text>
<text x="325.2" y="163.7">DESCRIPTION</text>
<text x="226" y="169">1</text>
<text x="232.8" y="169">BRZ-CON-04-PSLH2DOF02</text>
<text x="283.8" y="169.1">Perfil plegado en L. Perfil H del suelo trasero. Chapa 3 mm</text>
<text x="199" y="175.5">40</text>
<text x="30.7" y="185.3" transform="rotate(-30 30.7 185.3)">R4</text>
<text x="143.2" y="183.8" transform="rotate(45 143.2 183.8)">R20</text>
<text x="174.8" y="183.4" transform="rotate(30 174.8 183.4)">R6</text>
<text x="23.7" y="186.9" transform="rotate(-90 23.7 186.9)">36</text>
<text x="42.1" y="191.9">184</text>
<text x="59.8" y="186.2" transform="rotate(-45 59.8 186.2)">R6</text>
<text x="139.1" y="190.2" transform="rotate(45 139.1 190.2)">R10</text>
<text x="66.7" y="195.5" transform="rotate(-90 66.7 195.5)">67</text>
<text x="158.3" y="192.9">203,9</text>
<text x="209" y="193.4" transform="rotate(-90 209 193.4)">103</text>
<text x="54.9" y="202.3" transform="rotate(-45 54.9 202.3)">R10</text>
<text x="251.5" y="199.9">203,9</text>
<text x="370.7" y="203.1">184</text>
<text x="280.5" y="209.8">6,2</text>
<text x="350.2" y="204.3" transform="rotate(-90 350.2 204.3)">67</text>
<text x="259.2" y="210.1" transform="rotate(30 259.2 210.1)">9</text>
<text x="302.9" y="212.7">DOWN 90° R3</text>
<text x="396.2" y="210.5" transform="rotate(-90 396.2 210.5)">37,39</text>
<text x="39.9" y="217.8">142,25</text>
<text x="86.9" y="218.5">393</text>
<text x="136.8" y="217.9">234,75</text>
<text x="229.4" y="217.9" transform="rotate(-90 229.4 217.9)">74,79</text>
<text x="275.4" y="220.1" transform="rotate(-90 275.4 220.1)">10,2</text>
<text x="133.3" y="223.9">6,2</text>
<text x="311.1" y="224.8">900</text>
<text x="23.7" y="236.4" transform="rotate(-90 23.7 236.4)">18</text>
<text x="45.6" y="239.8">226</text>
<text x="53.2" y="234.4" transform="rotate(-90 53.2 234.4)">9</text>
<text x="82.9" y="239.9">222</text>
<text x="97.9" y="235.8" transform="rotate(-90 97.9 235.8)">10,2</text>
<text x="117.1" y="239.8">188</text>
<text x="101.8" y="247">900</text>
<text x="358.5" y="275">BRZ-04-ESUETC2DOF05-MET01</text>
</g>
<g font-size="3.1">
<text x="312.7" y="246.8">Tolerancias para dimensiones lineales y angulares sin indicación individual</text>
<text x="312.7" y="250.4">de tolerancia, según ISO 2768-1:1989</text>
<text x="312.7" y="254">Zonas de rugosidad no especificada, Ra 3.2</text>
<text x="377.7" y="285.6">A3</text>
<text x="397" y="285.9">5 /9</text>
</g>
<g font-size="2.4">
<text x="271.2" y="244.4">MATERIAL:</text>
<text x="271.3" y="252">ACABADO SUPERFICIAL:</text>
<text x="271.4" y="247.9">Steel, Mild</text>
<text x="271.2" y="259.7">SCALE:</text>
<text x="350.6" y="260.8">DRAWN: Carlos Ruiz Madrigal</text>
<text x="391.2" y="260.6">09/06/2015</text>
<text x="350.6" y="267.1">CHECKED: Antonio García</text>
<text x="391.2" y="266.7">09/06/2015</text>
<text x="350.6" y="271.4">DWG NO:</text>
<text x="350.8" y="276.9">Id. Ref:</text>
<text x="350.8" y="282.8">REV</text>
<text x="371.2" y="282.9">SIZE</text>
<text x="390.9" y="282.9">SHEET</text>
</g>
</svg>
